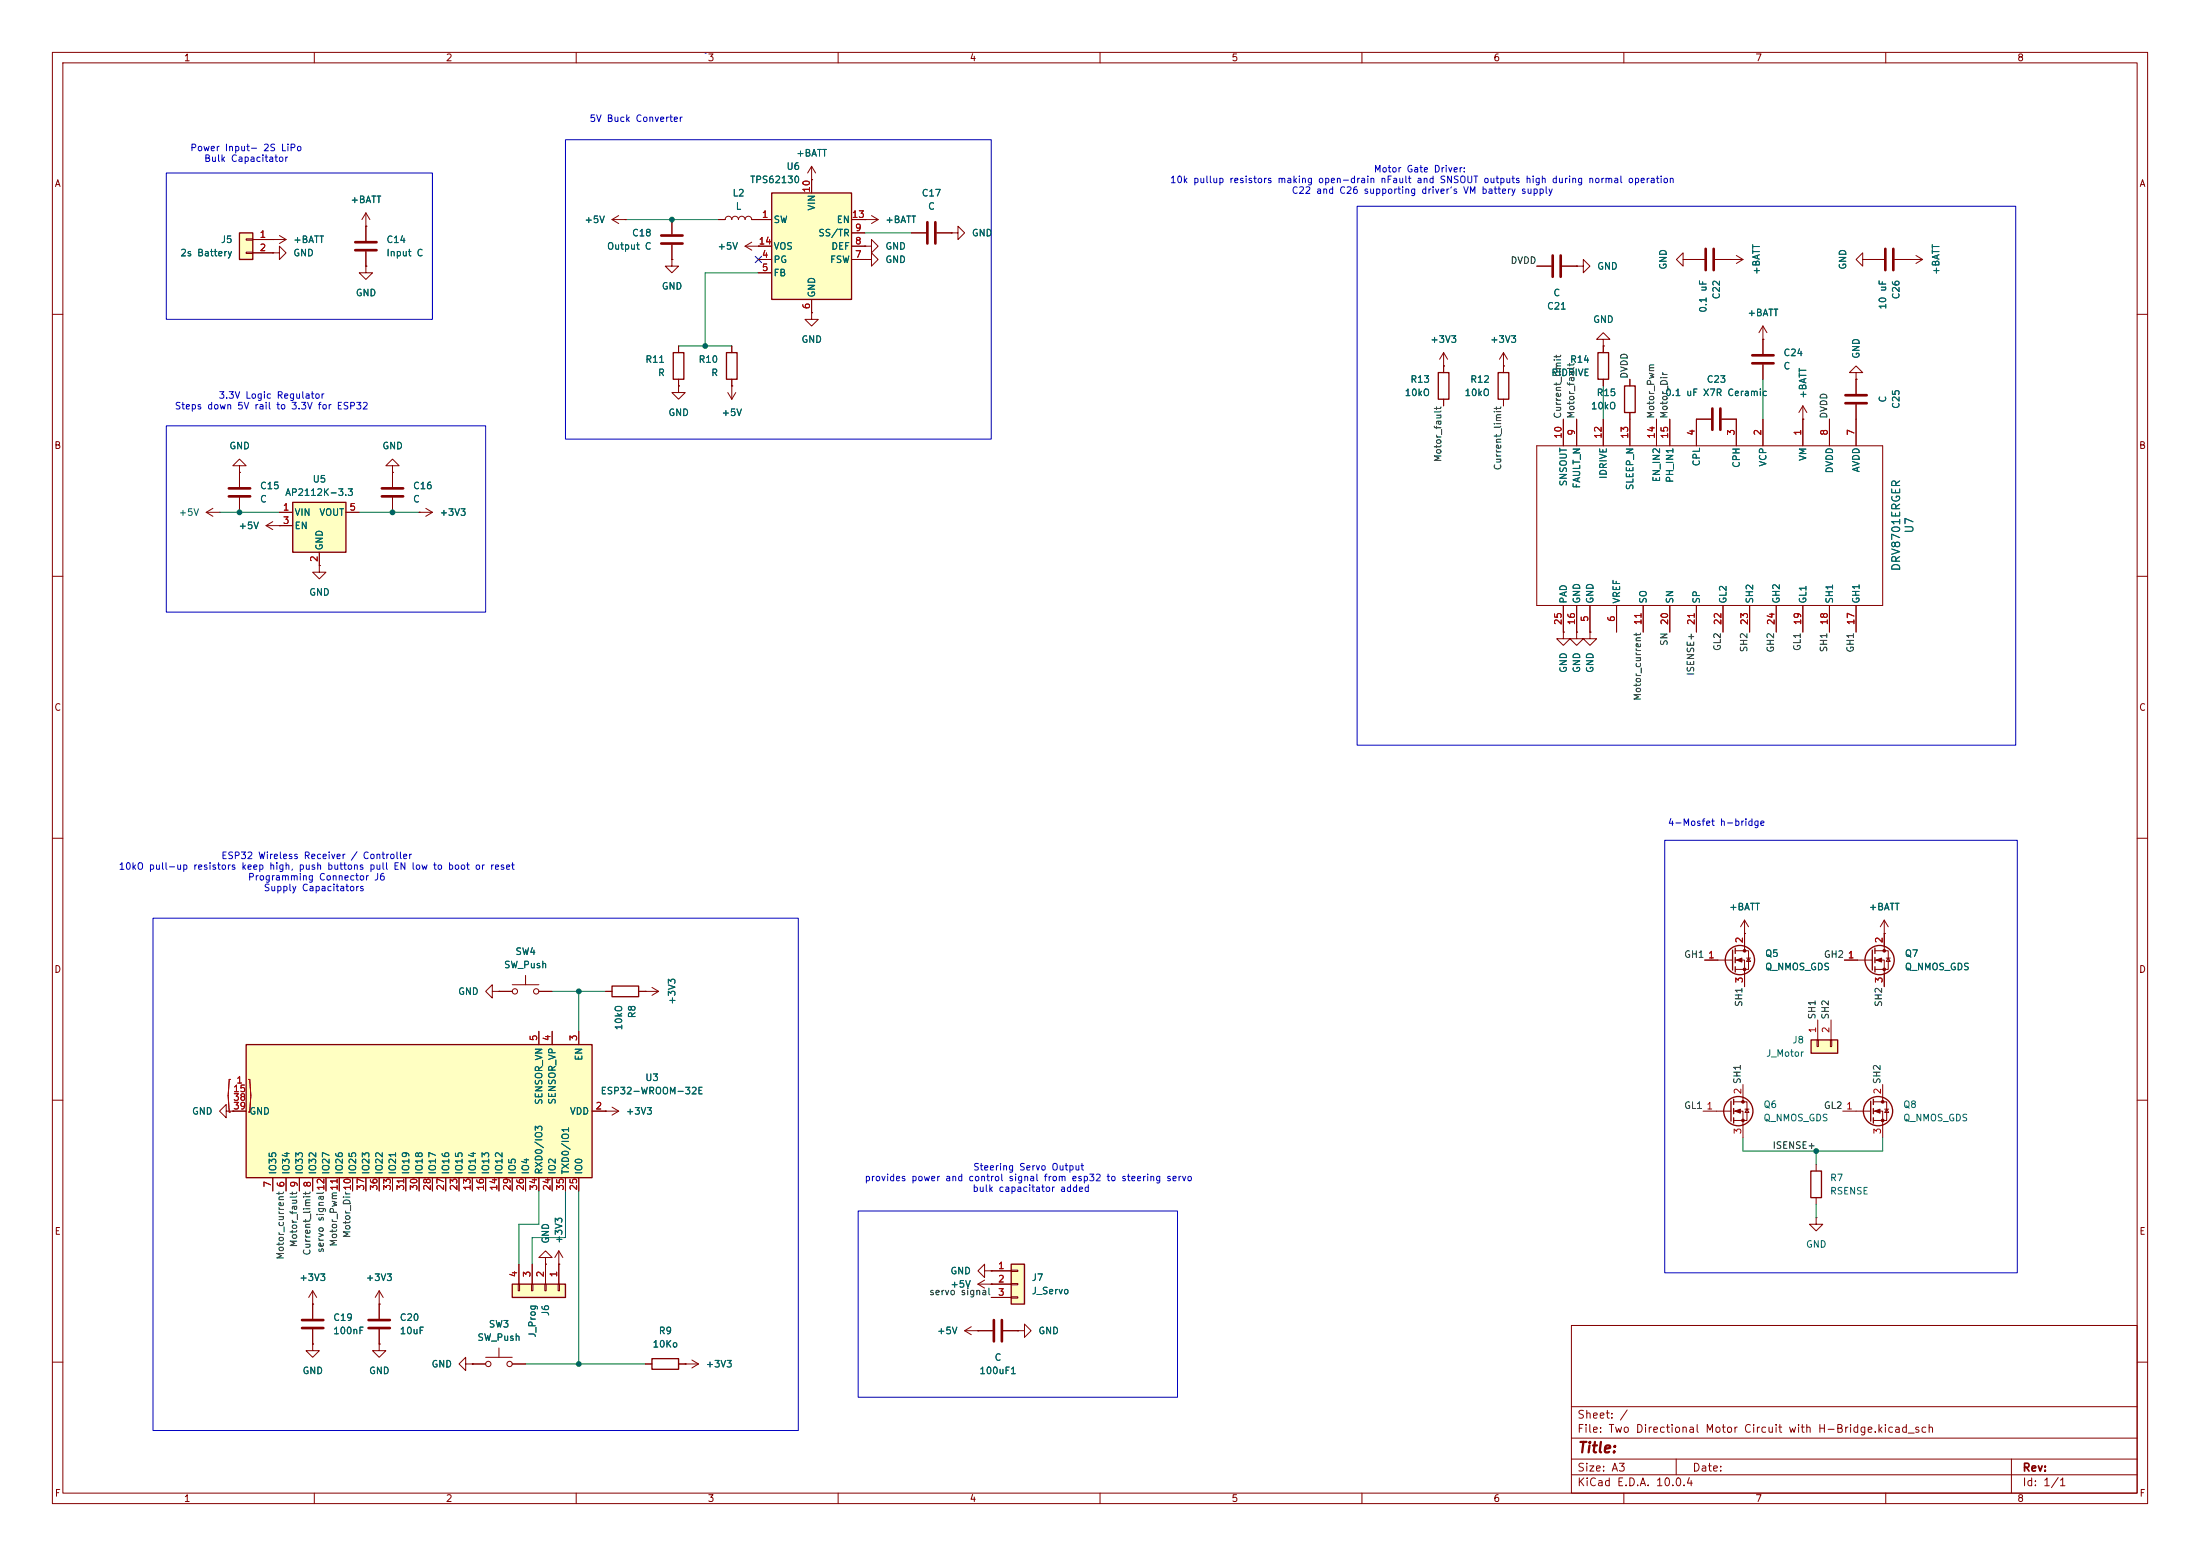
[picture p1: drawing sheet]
<svg xmlns="http://www.w3.org/2000/svg" width="420mm" height="297mm" viewBox="0 0 420 297" stroke-linecap="round" stroke-linejoin="round" font-family="sans-serif">
<g fill="none" stroke="#840000" stroke-width=".19">
<path d="M10 10h400v277h-400zM12 12h396v273h-396zM60 10v2M110 10v2M160 10v2M210 10v2M260 10v2M310 10v2M360 10v2M330.2 49.5h.1M330.2 49.5h2.5M331.5 48.8l1.2 .7"/>
<path d="M332.7 49.5l-1.2 .8M355.6 49.5v-1.2l-1.3 1.2 1.3 1.3v-1.3h1.3M356.9 49.5h.1M356.9 49.5h2.8M361.7 49.5h5.3M364.5 49.5h.1M365.8 48.8l1.2 .7M367 49.5l-1.2 .8M10 60h2M275.6 69.9v1.2M275.6 76.2v1.3M287 69.9h.1"/>
<path d="M287 67.3l.8 1.3M287 67.3l-.7 1.3M287 67.3v3.8M287 76.2v1.3M311.1 72.4v1.3M311.1 78.7v1.3M336.5 64.8h.1M336.5 62.2l-.7 1.3M336.5 62.2l.8 1.3M336.5 62.2v5.4M336.5 69.6v2.8M344.2 77.5l-.8 1.2"/>
<path d="M344.2 77.5l.7 1.2M344.2 77.5v2.5M354.3 71.1h1.3l-1.3-1.2-1.2 1.2h1.2v1.3M354.3 72.4h.1M354.3 72.4v2.8M354.3 77.2v2.8M408 60h2M344.2 80h.1M10 110h2M408 110h2M298.4 120.7v1.2h1.3l-1.3 1.3-1.2-1.3h1.2M298.4 120.7h.1"/>
<path d="M10 160h2M408 160h2M10 210h2M115.6 212.1h.1M115.6 212.1h2.5M116.8 211.3l1.3 .8M118.1 212.1l-1.3 .8M408 210h2M106.7 238.8l-.8 1.2M106.7 238.8l.7 1.2M106.7 238.8v2.5M104.1 240h1.3l-1.3-1.2-1.2 1.2h1.2v1.3"/>
<path d="M104.1 241.3h.1M106.7 241.3h.1M186.7 254h2.8M186.7 245.1l1.3 .8M186.7 245.1h2.5M188 244.3l-1.3 .8M189.2 245.1h.1M191.5 254h2.8M194.3 254h1.3v-1.3l1.2 1.3-1.2 1.3v-1.3M194.3 254h.1M300 253h108v32h-108zM10 260h2"/>
<path d="M300 278.5h108M300 274.5h108M300 268.5h108M320 278.5v3M384 278.5v6.5M408 260h2M60 285v2M110 285v2M160 285v2M210 285v2M260 285v2M300 281.5h108"/>
<path d="M310 285v2M360 285v2"/>
</g>
<path d="M274.6 71.1h2v5.1h-2zM286 71.1h2v5.1h-2zM310.1 73.7h2.1v5h-2.1z" fill="none" stroke="#840000" stroke-width=".25"/>
<path d="M359.9 47.5v4.1M361.4 47.5v4.1M334.5 67.8h4.1M334.5 69.3h4.1M352.3 77h4.1M352.3 75.4h4.1M189.7 252v4M191.3 252v4" fill="none" stroke="#840000" stroke-width=".51"/>
<path d="M193 241.3h2.6v7.6h-2.6z" fill="#ffffc2"/>
<path d="M305.1 67.3h2v5.1h-2zM124.5 259.3h5v2.1h-5zM193 241.3h2.6v7.6h-2.6z" fill="none" stroke="#840000" stroke-width=".25"/>
<g fill="none" stroke="#840000" stroke-width=".19">
<path d="M293.4 50.8h2.8M298.2 50.8h2.8M301 50.8h1.3v-1.3l1.2 1.3-1.2 1.3v-1.3M301 50.8h.1M275.6 69.9h.1M275.6 67.3l.8 1.3M275.6 67.3l-.8 1.3M275.6 67.3v2.6M306.1 64.8h1.2l-1.2-1.3-1.3 1.3h1.3v1.2M306.1 66h.1M306.1 66v1.3M306.1 72.4v1.3"/>
<path d="M45.7 88.9h1.3l-1.3-1.3-1.3 1.3h1.3v1.3M45.7 90.2h.1M293.4 85.1h66v30.5h-66zM298.4 80v5.1M301 80v5.1M306.1 80v5.1M311.1 80v5.1M316.2 80v5.1M318.8 80v5.1M323.8 80v5.1M331.5 80v5.1M336.5 80v5.1"/>
<path d="M344.2 80v5.1M349.2 80v5.1M354.3 80v5.1M298.4 115.6v5.1M301 115.6v5.1M303.5 115.6v5.1M308.6 115.6v5.1M313.7 115.6v5.1M318.8 115.6v5.1M323.8 115.6v5.1M328.9 115.6v5.1M334 115.6v5.1"/>
<path d="M339.1 115.6v5.1M344.2 115.6v5.1M349.2 115.6v5.1M354.3 115.6v5.1M132.1 259.6l1.2 .7M188 242.6v-1.3l-1.3 1.3 1.3 1.2v-1.2h1.2M189.2 242.6h.1M189.2 242.6h3.8M189.2 245.1h3.8M189.2 247.6h3.8M193 242.4h1.3v.3h-1.3zM193 245h1.3v.2h-1.3z"/>
<path d="M193 247.5h1.3v.3h-1.3zM123.2 260.3h1.3M129.5 260.3h3.8M130.8 260.3h.1M133.3 260.3l-1.2 .8"/>
</g>
<path d="M296.4 48.8v4M297.9 48.8v4" fill="none" stroke="#840000" stroke-width=".51"/>
<path d="M47 199.4h66v25.4h-66z" fill="#ffffc2"/>
<path d="M47 199.4h66v25.4h-66z" fill="none" stroke="#840000" stroke-width=".25"/>
<g fill="none" stroke="#840000" stroke-width=".19">
<path d="M69.8 50.8v1.3h1.3l-1.3 1.2-1.2-1.2h1.2M69.8 50.8h.1M128.3 41.9v2.8M128.3 46.7v2.8M321.3 49.5v-1.2l-1.3 1.2 1.3 1.3v-1.3h1.3M322.6 49.5h.1M322.6 49.5h2.8M327.4 49.5h2.8M45.7 90.2v2.8M45.7 95v2.8M323.8 80h2.8M328.7 80h2.8"/>
<path d="M301 120.7v1.2h1.3l-1.3 1.3-1.3-1.3h1.3M301 120.7h.1M303.5 120.7v1.2h1.3l-1.3 1.3-1.2-1.3h1.2M303.5 120.7h.1M94 189.2v-1.2l-1.3 1.2 1.3 1.3v-1.3h1.2M95.2 189.2h.1M95.2 189.2h2.6M97.8 188h5.1M100.3 186.2v1.8M102.9 196.9v2.5M102.9 189.2h2.5M105.4 196.9v2.5"/>
<path d="M110.5 196.9v2.5M43.2 212.1v-1.3l-1.3 1.3 1.3 1.3v-1.3h1.2M44.4 212.1h.1M44.4 212.1h2.6M113 212.1h2.6M52.1 224.8v2.5M54.6 224.8v2.5M57.1 224.8v2.5M59.7 224.8v2.5M62.2 224.8v2.5M64.8 224.8v2.5M67.3 224.8v2.5"/>
<path d="M69.8 224.8v2.5M72.4 224.8v2.5M74.9 224.8v2.5M77.5 224.8v2.5M80 224.8v2.5M82.5 224.8v2.5M85.1 224.8v2.5M87.6 224.8v2.5M90.2 224.8v2.5M92.7 224.8v2.5M95.2 224.8v2.5M97.8 224.8v2.5"/>
<path d="M100.3 224.8v2.5M102.9 224.8v2.5M105.4 224.8v2.5M107.9 224.8v2.5M110.5 224.8v2.5M72.4 248.9v2.8M72.4 253.7v2.8M92.7 259.1h5.1M95.2 257.3v1.8M88.9 260.3v-1.2l-1.3 1.2 1.3 1.3v-1.3h1.3M90.2 260.3h.1M90.2 260.3h2.5"/>
<path d="M97.8 260.3h2.5"/>
<circle cx="98.3" cy="189.2" r=".51"/>
<circle cx="102.4" cy="189.2" r=".51"/>
<circle cx="93.2" cy="260.3" r=".51"/>
<circle cx="97.3" cy="260.3" r=".51"/>
</g>
<path d="M44 206h-.2l-.2 3.1 .2 3.2h.2M47.5 206h.2l.2 3.1-.2 3.2h-.2" fill="none" stroke="#a90000" stroke-width=".19"/>
<path d="M126.2 45h4.1M126.2 46.5h4.1M325.6 47.5v4.1M327.2 47.5v4.1M326.9 78v4M328.4 78v4M43.7 93.2h4.1M43.7 94.7h4.1M70.4 252h4M70.4 253.5h4" fill="none" stroke="#840000" stroke-width=".51"/>
<path d="M45.7 44.5h2.6v5h-2.6z" fill="#ffffc2"/>
<path d="M45.7 44.5h2.6v5h-2.6z" fill="none" stroke="#840000" stroke-width=".25"/>
<g fill="none" stroke="#840000" stroke-width=".19">
<path d="M47 45.6h1.3v.2h-1.3zM47 48.1h1.3v.3h-1.3zM48.3 45.7h6.3M48.3 48.3h3.8M52.1 45.7h.1M52.1 48.3h1.2v1.2l1.3-1.2-1.3-1.3v1.3M52.1 48.3h.1M53.3 45l1.3 .7M54.6 45.7l-1.3 .8M69.8 43.2h.1M69.8 40.6l-.7 1.3M69.8 40.6l.8 1.3"/>
<path d="M69.8 40.6v5.4M69.8 48v2.8M39.4 97.8l1.2 .8M39.4 97.8h2.5M40.6 97l-1.2 .8M41.9 97.8h.1M52.1 99.6l-1.3 .7M50.8 100.3l1.3 .8M50.8 100.3h2.5M53.3 100.3h.1M61 108v1.2h1.2l-1.2 1.3-1.3-1.3h1.3M61 108h.1"/>
<path d="M59.7 248.9h.1M59.7 246.4l-.8 1.2M59.7 246.4l.8 1.2M59.7 246.4v2.5M72.4 248.9h.1M72.4 246.4l-.8 1.2M72.4 246.4l.8 1.2M72.4 246.4v2.5"/>
</g>
<path d="M67.8 46.2h4.1M67.8 47.8h4.1" fill="none" stroke="#840000" stroke-width=".51"/>
<path d="M55.9 95.9h10.1v9.5h-10.1z" fill="#ffffc2"/>
<g fill="none" stroke="#840000" stroke-width=".25">
<path d="M128.5 67.3h2.1v5.1h-2.1zM138.7 67.3h2v5.1h-2zM55.9 95.9h10.1v9.5h-10.1zM357.4 181.4v3.8M357.9 181v1M357.9 182.7v1.1M357.9 184.5v1M345.7 223.5h2v5.1h-2z"/>
<circle cx="358.8" cy="183.3" r="2.79"/>
</g>
<g fill="none" stroke="#840000" stroke-width=".19">
<path d="M116.8 41.9l1.3 .8M116.8 41.9h2.6M118.1 41.1l-1.3 .8M119.4 41.9h.1M128.3 49.5v1.3h-1.3l1.3 1.3 1.2-1.3h-1.2M128.3 49.5h.1M137.2 41.9h1.2a.64 .64 0 0 1 .7-.6 .64 .64 0 0 1 .6 .6 .64 .64 0 0 1 .6-.6 .64 .64 0 0 1 .7 .6 .64 .64 0 0 1 .6-.6 .64 .64 0 0 1 .6 .6 .64 .64 0 0 1 .7-.6 .64 .64 0 0 1 .6 .6h1.3M142.2 47l1.3 .8M142.2 47h2.6M143.5 46.2l-1.3 .8M144.8 47h.1M154.9 59.7v1.3h-1.2l1.2 1.2 1.3-1.2h-1.3"/>
<path d="M154.9 59.7h.1M165.1 47h1.3v1.3l1.2-1.3-1.2-1.3v1.3M165.1 47h.1M165.1 41.9h.1M165.1 41.9h2.5M166.4 41.1l1.2 .8M167.6 41.9l-1.2 .8M174 44.5h2.8M178.8 44.5h2.8M181.6 44.5h1.3v1.2l1.2-1.2-1.2-1.3v1.3M181.6 44.5h.1M129.5 73.7v1.2h-1.2l1.2 1.3 1.3-1.3h-1.3"/>
<path d="M129.5 73.7h.1M129.5 66v1.3M129.5 72.4v1.3M138.9 74.9l.8 1.3M139.7 73.7h.1M139.7 66v1.3M139.7 72.4v3.8M140.5 74.9l-.8 1.3M53.3 97.8h2.6M66 97.8h2.6M74.9 88.9h-1.2l1.2-1.3 1.3 1.3h-1.3v1.3M74.9 90.2h.1"/>
<path d="M74.9 90.2v2.8M74.9 95v2.8M80 97.8h.1M80 97.8h2.5M81.3 97l1.2 .8M82.5 97.8l-1.2 .8M53.3 100.3h2.6M61 105.4v2.6M359.7 178.2h.1M359.7 175.6v5.9M359.7 175.6l-.7 1.3M359.7 175.6l.8 1.3"/>
<path d="M352.1 183.3h5.3M357.9 181.5h2.6v3.5h-2.6M357.9 183.3h1.8v5M360.1 182.9h.8M360.5 182.9l.4 .6h-.8zM346.7 222.2v1.3M346.7 228.6v1.3M59.7 256.5v1.3h1.3l-1.3 1.3-1.3-1.3h1.3M59.7 256.5h.1M59.7 248.9v2.8M59.7 253.7v2.8M72.4 256.5v1.3h1.3l-1.3 1.3-1.3-1.3h1.3"/>
<path d="M72.4 256.5h.1"/>
</g>
<path d="M177 42.4v4.1M178.6 42.4v4.1M72.9 93.2h4.1M72.9 94.7h4.1M57.7 252h4M57.7 253.5h4" fill="none" stroke="#840000" stroke-width=".51"/>
<g fill="#840000" stroke="#840000" stroke-width=".19">
<path d="M358.2 183.3l1-.4v.7z"/>
<circle cx="359.7" cy="181.5" r=".25"/>
<circle cx="359.7" cy="185" r=".25"/>
</g>
<path d="M147.3 36.8h15.3v20.4h-15.3z" fill="#ffffc2"/>
<g fill="none" stroke="#840000" stroke-width=".25">
<path d="M147.3 36.8h15.3v20.4h-15.3zM330.5 210.2v3.8M331 209.8v1M331 211.6v1M331 213.4v1M357.1 210.2v3.8M357.6 209.8v1M357.6 211.6v1M357.6 213.4v1"/>
<circle cx="331.9" cy="212.1" r="2.79"/>
<circle cx="358.5" cy="212.1" r="2.79"/>
</g>
<g fill="none" stroke="#840000" stroke-width=".19">
<path d="M154.9 34.3h.1M154.9 31.8v5M154.9 31.8l.8 1.2M154.9 31.8l-.7 1.2M144.8 41.9h2.5M144.8 49.5h2.5M144.8 52.1h2.5M144.8 47h2.5M154.9 57.2v2.5M162.6 41.9h2.5M162.6 49.5h2.5M162.6 47h2.5"/>
<path d="M162.6 44.5h2.5M165.1 49.5h1.3v1.3l1.2-1.3-1.2-1.2v1.2M165.1 49.5h.1M333 178.2h.1M333 175.6l-.7 1.3M333 175.6l.8 1.3M333 175.6v2.6M325.1 212.1h5.4M331 210.3h2.5v3.6h-2.5M331 212.1h1.7v5.1M332.7 207v3.3M333.1 211.7h.8"/>
<path d="M333.5 211.7l.4 .6h-.8zM351.8 212.1h5.3M357.6 210.3h2.6v3.6h-2.6M357.6 212.1h1.8v5.1M359.4 207v3.3M359.8 211.7h.8M360.2 211.7l.4 .6h-.8zM346.7 232.4v1.3h1.3l-1.3 1.2-1.3-1.2h1.3M346.7 232.4h.1"/>
</g>
<g fill="#840000" stroke="#840000" stroke-width=".19">
<path d="M357.9 212.1l1-.4v.8z"/>
<path d="M331.2 212.1l1-.4v.8z"/>
<circle cx="359.4" cy="210.3" r=".25"/>
<circle cx="359.4" cy="213.9" r=".25"/>
<circle cx="332.7" cy="210.3" r=".25"/>
<circle cx="332.7" cy="213.9" r=".25"/>
</g>
<path d="M345.7 198.5h5.1v2.5h-5.1z" fill="#ffffc2"/>
<g fill="none" stroke="#840000" stroke-width=".25">
<path d="M330.8 181.4v3.8M331.3 181v1M331.3 182.7v1.1M331.3 184.5v1M345.7 198.5h5.1v2.5h-5.1z"/>
<circle cx="332.2" cy="183.3" r="2.79"/>
</g>
<g fill="none" stroke="#840000" stroke-width=".19">
<path d="M333 178.2v3.3M325.4 183.3h5.4M331.3 181.5h2.5v3.5h-2.5M331.3 183.3h1.7v5M333.4 182.9h.8M333.8 182.9l.4 .6h-.8zM346.9 198.5h.2v1.3h-.2zM347 194.7v3.8M349.4 198.5h.3v1.3h-.3zM349.6 194.7v3.8M184.1 254l1.3 .8M184.1 254h2.6"/>
<path d="M185.4 253.2l-1.3 .8M186.7 254h.1"/>
</g>
<g fill="#840000" stroke="#840000" stroke-width=".19">
<path d="M331.5 183.3l1-.4v.7z"/>
<circle cx="333" cy="181.5" r=".25"/>
<circle cx="333" cy="185" r=".25"/>
</g>
<path d="M97.8 245.1h10.1v2.5h-10.1z" fill="#ffffc2"/>
<path d="M116.8 188.2h5.1v2h-5.1zM97.8 245.1h10.1v2.5h-10.1z" fill="none" stroke="#840000" stroke-width=".25"/>
<g fill="none" stroke="#840000" stroke-width=".19">
<path d="M154.9 34.3h.1M154.9 34.3v2.5M48.3 45.7h3.8M48.3 48.3h3.8M52.1 45.7h.1M52.1 48.3h.1M69.8 50.8h.1M69.8 43.2h.1M69.8 43.2v2.8M69.8 48v2.8M119.4 41.9h.1M128.3 49.5h.1"/>
<path d="M128.3 41.9v2.8M128.3 46.7v2.8M137.2 41.9h1.2M143.5 41.9h3.8M144.8 47h.1M144.8 49.5h2.5M144.8 52.1h2.5M144.8 47h2.5M154.9 59.7h.1M154.9 57.2v2.5M162.6 49.5h2.5M162.6 41.9h2.5"/>
<path d="M162.6 44.5h2.5M162.6 47h2.5M165.1 41.9h.1M165.1 49.5h.1M165.1 47h.1M174 44.5h2.8M178.8 44.5h2.8M181.6 44.5h.1M293.4 50.8h2.8M298.2 50.8h2.8M301 50.8h.1M322.6 49.5h.1"/>
<path d="M322.6 49.5h2.8M327.4 49.5h2.8M330.2 49.5h.1M356.9 49.5h.1M356.9 49.5h2.8M361.7 49.5h2.8M364.5 49.5h.1M129.5 73.7h.1M129.5 66v1.3M129.5 72.4v1.3M139.7 73.7h.1M139.7 66v1.3"/>
<path d="M139.7 72.4v1.3M275.6 69.9h.1M275.6 69.9v1.2M275.6 76.2v1.3M287 69.9h.1M287 69.9v1.2M287 76.2v1.3M306.1 66h.1M306.1 66v1.3M306.1 72.4v1.3M311.1 72.4v1.3M311.1 78.7v6.4"/>
<path d="M336.5 64.8h.1M336.5 64.8v2.8M336.5 69.6v2.8M354.3 72.4h.1M354.3 72.4v2.8M354.3 77.2v7.9M45.7 90.2h.1M45.7 90.2v2.8M45.7 95v2.8M53.3 97.8h2.6M66 97.8h2.6M74.9 90.2h.1"/>
<path d="M74.9 90.2v2.8M74.9 95v2.8M80 97.8h.1M298.4 80v5.1M301 80v5.1M306.1 80v5.1M316.2 80v5.1M318.8 80v5.1M326.6 80h-2.8v5.1M328.7 80h2.8v5.1M336.5 80v5.1M344.2 80h.1"/>
<path d="M344.2 80v5.1M349.2 80v5.1M53.3 100.3h.1M53.3 100.3h2.6M61 108h.1M61 105.4v2.6M298.4 115.6v5.1M301 115.6v5.1M303.5 115.6v5.1M308.6 115.6v5.1M313.7 115.6v5.1M318.8 115.6v5.1"/>
<path d="M323.8 115.6v5.1M328.9 115.6v5.1M334 115.6v5.1M339.1 115.6v5.1M344.2 115.6v5.1M349.2 115.6v5.1M354.3 115.6v5.1M298.4 120.7h.1M301 120.7h.1M303.5 120.7h.1M333 178.2h.1M333 178.2v2.5"/>
<path d="M359.7 178.2h.1M359.7 178.2v2.5M95.2 189.2h.1M95.2 189.2h2.6M102.9 189.2h2.5M102.9 196.9v2.5M105.4 196.9v2.5M110.5 196.9v2.5M115.6 189.2h1.2M121.9 189.2h3.8M123.2 189.2h.1M124.5 188.5l1.2 .7"/>
<path d="M125.7 189.2l-1.2 .8M325.4 183.3h2.6M333 185.8v2.5M352.1 183.3h2.5M359.7 185.8v2.5M44.4 212.1h.1M44.4 212.1h2.6M113 212.1h2.6M115.6 212.1h.1M52.1 224.8v2.5M54.6 224.8v2.5M57.1 224.8v2.5"/>
<path d="M59.7 224.8v2.5M62.2 224.8v2.5M64.8 224.8v2.5M67.3 224.8v2.5M69.8 224.8v2.5M72.4 224.8v2.5M74.9 224.8v2.5M77.5 224.8v2.5M80 224.8v2.5M82.5 224.8v2.5M85.1 224.8v2.5M87.6 224.8v2.5"/>
<path d="M90.2 224.8v2.5M92.7 224.8v2.5M95.2 224.8v2.5M97.8 224.8v2.5M100.3 224.8v2.5M102.9 224.8v2.5M105.4 224.8v2.5M107.9 224.8v2.5M110.5 224.8v2.5M59.7 248.9h.1M59.7 256.5h.1M59.7 248.9v2.8"/>
<path d="M59.7 253.7v2.8M72.4 248.9h.1M72.4 256.5h.1M72.4 248.9v2.8M72.4 253.7v2.8M98.9 245.1h.3v1.3h-.3zM99.1 241.3v3.8M101.5 245.1h.2v1.3h-.2zM101.6 241.3v3.8M104 245.1h.3v1.3h-.3zM104.1 241.3h.1M104.1 241.3v3.8"/>
<path d="M106.6 245.1h.2v1.3h-.2zM106.7 241.3h.1M106.7 241.3v3.8M186.7 254h.1M186.7 254h2.8M189.2 245.1h.1M189.2 242.6h.1M189.2 242.6h3.8M189.2 245.1h3.8M189.2 247.6h3.8M191.5 254h2.8M194.3 254h.1"/>
<path d="M90.2 260.3h.1M90.2 260.3h2.5M97.8 260.3h2.5M123.2 260.3h1.3M129.5 260.3h1.3M130.8 260.3h.1"/>
</g>
<g fill="none" stroke="#009600" stroke-width=".19">
<path d="M119.4 41.9h17.8M144.8 52.1h-10.2v13.9M165.1 44.5h8.9M129.5 66h10.2M306.1 73.7v6.3M336.5 72.4v7.6M41.9 97.8h11.4M68.6 97.8h11.4M105.4 189.2h10.2M110.5 189.2v7.7M332.7 217.2v2.5h26.7v-2.5M346.7 219.7v2.5"/>
<path d="M102.9 227.3v6.4h-3.8v7.6M107.9 227.3v8.9h-6.3v5.1M110.5 227.3v33M346.7 229.9v2.5M100.3 260.3h22.9"/>
</g>
<path d="M144.2 48.9l1.2 1.2M145.4 48.9l-1.2 1.2" fill="none" stroke="#000084" stroke-width=".19"/>
<path d="M134.6 10.2h.1M31.7 33h50.8v28h-50.8zM107.9 26.7h81.3v57.1h-81.3zM259.1 39.4h125.7v102.8h-125.7zM31.7 81.3h61v35.5h-61zM29.2 175.3h123.2v97.7h-123.2zM317.8 160.4h67.3v82.5h-67.3zM163.8 231.1h61v35.6h-61z" fill="none" stroke="#0000c2" stroke-width=".19"/>
<path d="M44 206h-.2l-.2 3.1 .2 3.2h.2M47.5 206h.2l.2 3.1-.2 3.2h-.2" fill="none" stroke="#a90000" stroke-width=".19"/>
<g fill="#009600" stroke="#009600" stroke-width=".19">
<circle cx="45.7" cy="97.8" r=".46"/>
<circle cx="74.9" cy="97.8" r=".46"/>
<circle cx="346.7" cy="219.7" r=".46"/>
<circle cx="110.5" cy="260.3" r=".46"/>
<circle cx="110.5" cy="189.2" r=".46"/>
<circle cx="134.6" cy="66" r=".46"/>
<circle cx="128.3" cy="41.9" r=".46"/>
</g>
<text font-size="2" fill="#840000" x="301" y="277.8">Title:</text>
<g font-size="1.5" fill="#006464">
<text x="365.7" y="101.9" transform="rotate(-90 365.7 101.9)">U7</text>
<text x="363.1" y="109.2" transform="rotate(-90 363.1 109.2)">DRV8701ERGER</text>
</g>
<g font-size="1.5" fill="#840000">
<text x="301" y="273.8">File: Two Directional Motor Circuit with H-Bridge.kicad_sch</text>
<text x="301" y="271.1">Sheet: /</text>
<text x="301" y="281.2">Size: A3</text>
<text x="323" y="281.2">Date:</text>
<text x="386" y="281.2">Rev:</text>
<text x="301" y="284">KiCad E.D.A. 10.0.4</text>
<text x="386" y="284">Id: 1/1</text>
</g>
<g font-size="1.3" fill="#840000">
<text x="35" y="12">1</text>
<text x="85" y="12">2</text>
<text x="135" y="12">3</text>
<text x="185" y="12">4</text>
<text x="235" y="12">5</text>
<text x="285" y="12">6</text>
<text x="335" y="12">7</text>
<text x="385" y="12">8</text>
<text x="10.3" y="36">A</text>
<text x="408.3" y="36">A</text>
<text x="10.3" y="86">B</text>
<text x="408.2" y="86">B</text>
<text x="10.3" y="136">C</text>
<text x="408.2" y="136">C</text>
<text x="10.3" y="186">D</text>
<text x="408.2" y="186">D</text>
<text x="10.3" y="236">E</text>
<text x="408.3" y="236">E</text>
<text x="10.3" y="286">F</text>
<text x="35" y="287">1</text>
<text x="85" y="287">2</text>
<text x="135" y="287">3</text>
<text x="185" y="287">4</text>
<text x="235" y="287">5</text>
<text x="285" y="287">6</text>
<text x="335" y="287">7</text>
<text x="385" y="287">8</text>
<text x="408.3" y="286">F</text>
</g>
<g font-size="1.3" fill="#0000c2">
<text x="112.4" y="23.6">5V Buck Converter</text>
<text x="36.2" y="29.2">Power Input- 2S LiPo</text>
<text x="38.9" y="31.2">Bulk Capacitator</text>
<text x="223.3" y="35.3">10k pullup resistors making open-drain nFault and SNSOUT outputs high during normal operation</text>
<text x="262.2" y="33.2">Motor Gate Driver:</text>
<text x="246.5" y="37.3">C22 and C26 supporting driver's VM battery supply</text>
<text x="41.6" y="76.4">3.3V Logic Regulator</text>
<text x="33.3" y="78.5">Steps down 5V rail to 3.3V for ESP32</text>
<text x="318.3" y="157.9">4-Mosfet h-bridge</text>
<text x="22.6" y="166.3">10kO pull-up resistors keep high, push buttons pull EN low to boot or reset</text>
<text x="42.1" y="164.3">ESP32 Wireless Receiver / Controller</text>
<text x="47.2" y="168.4">Programming Connector J6</text>
<text x="50.3" y="170.4">Supply Capacitators</text>
<text x="165" y="225.8">provides power and control signal from esp32 to steering servo</text>
<text x="185.6" y="227.8">bulk capacitator added</text>
<text x="185.7" y="223.7">Steering Servo Output</text>
</g>
<g font-size="1.3" fill="#006464">
<text x="143.1" y="35.3">TPS62130</text>
<text x="150" y="32.7">U6</text>
<text x="151.9" y="30.2">+BATT</text>
<text x="66.8" y="39.1">+BATT</text>
<text x="139.7" y="37.8">L2</text>
<text x="140.4" y="40.3">L</text>
<text x="155.9" y="40.3" transform="rotate(-90 155.9 40.3)">VIN</text>
<text x="175.9" y="37.8">C17</text>
<text x="177.1" y="40.3">C</text>
<text x="42.1" y="46.7">J5</text>
<text x="55.9" y="46.7">+BATT</text>
<text x="73.7" y="46.7">C14</text>
<text x="111.5" y="42.9">+5V</text>
<text x="115.8" y="48">Output C</text>
<text x="120.6" y="45.4">C18</text>
<text x="136.9" y="48">+5V</text>
<text x="147.6" y="42.9">SW</text>
<text x="147.6" y="48">VOS</text>
<text x="156.1" y="45.4">SS/TR</text>
<text x="158.6" y="48">DEF</text>
<text x="159.6" y="42.9">EN</text>
<text x="168.9" y="48">GND</text>
<text x="168.9" y="42.9">+BATT</text>
<text x="185.4" y="45.4">GND</text>
<text x="34.3" y="49.2">2s Battery</text>
<text x="55.9" y="49.2">GND</text>
<text x="73.7" y="49.2">Input C</text>
<text x="147.6" y="50.5">PG</text>
<text x="147.6" y="53">FB</text>
<text x="158.4" y="50.5">FSW</text>
<text x="168.9" y="50.5">GND</text>
<text x="304.8" y="51.8">GND</text>
<text x="318.5" y="51.6" transform="rotate(-90 318.5 51.6)">GND</text>
<text x="336.3" y="52.6" transform="rotate(-90 336.3 52.6)">+BATT</text>
<text x="352.8" y="51.6" transform="rotate(-90 352.8 51.6)">GND</text>
<text x="370.5" y="52.6" transform="rotate(-90 370.5 52.6)">+BATT</text>
<text x="67.8" y="56.9">GND</text>
<text x="126.2" y="55.6">GND</text>
<text x="155.9" y="56.9" transform="rotate(-90 155.9 56.9)">GND</text>
<text x="295.2" y="59.4">C21</text>
<text x="296.4" y="56.9">C</text>
<text x="326.1" y="59.8" transform="rotate(-90 326.1 59.8)">0.1 uF</text>
<text x="328.6" y="57.2" transform="rotate(-90 328.6 57.2)">C22</text>
<text x="360.4" y="59.2" transform="rotate(-90 360.4 59.2)">10 uF</text>
<text x="362.9" y="57.2" transform="rotate(-90 362.9 57.2)">C26</text>
<text x="152.9" y="65.7">GND</text>
<text x="272.9" y="65.7">+3V3</text>
<text x="284.4" y="65.7">+3V3</text>
<text x="304" y="61.9">GND</text>
<text x="333.5" y="60.7">+BATT</text>
<text x="123.1" y="69.6">R11</text>
<text x="133.3" y="69.6">R10</text>
<text x="299.6" y="69.6">R14</text>
<text x="340.4" y="68.3">C24</text>
<text x="340.4" y="70.8">C</text>
<text x="355.3" y="68.6" transform="rotate(-90 355.3 68.6)">GND</text>
<text x="125.5" y="72.1">R</text>
<text x="135.7" y="72.1">R</text>
<text x="268.1" y="75.9">10kO</text>
<text x="269.1" y="73.4">R13</text>
<text x="279.5" y="75.9">10kO</text>
<text x="280.6" y="73.4">R12</text>
<text x="296.1" y="72.1">RIDRIVE</text>
<text x="304.7" y="75.9">R15</text>
<text x="317.8" y="75.9">0.1 uF X7R Ceramic</text>
<text x="325.7" y="73.4">C23</text>
<text x="345.1" y="76.2" transform="rotate(-90 345.1 76.2)">+BATT</text>
<text x="360.4" y="76.9" transform="rotate(-90 360.4 76.9)">C</text>
<text x="127.5" y="79.7">GND</text>
<text x="137.7" y="79.7">+5V</text>
<text x="303.6" y="78.4">10kO</text>
<text x="362.9" y="78.1" transform="rotate(-90 362.9 78.1)">C25</text>
<text x="43.7" y="86.1">GND</text>
<text x="72.9" y="86.1">GND</text>
<text x="324.8" y="89.1" transform="rotate(-90 324.8 89.1)">CPL</text>
<text x="332.4" y="89.4" transform="rotate(-90 332.4 89.4)">CPH</text>
<text x="337.5" y="89.2" transform="rotate(-90 337.5 89.2)">VCP</text>
<text x="345.1" y="88.1" transform="rotate(-90 345.1 88.1)">VM</text>
<text x="49.5" y="93.7">C15</text>
<text x="54.3" y="95">AP2112K-3.3</text>
<text x="59.6" y="92.4">U5</text>
<text x="78.7" y="93.7">C16</text>
<text x="299.4" y="92.9" transform="rotate(-90 299.4 92.9)">SNSOUT</text>
<text x="302" y="93.3" transform="rotate(-90 302 93.3)">FAULT_N</text>
<text x="307" y="91.5" transform="rotate(-90 307 91.5)">IDRIVE</text>
<text x="312.1" y="93.7" transform="rotate(-90 312.1 93.7)">SLEEP_N</text>
<text x="317.2" y="92.1" transform="rotate(-90 317.2 92.1)">EN_IN2</text>
<text x="319.7" y="92.3" transform="rotate(-90 319.7 92.3)">PH_IN1</text>
<text x="350.2" y="90.4" transform="rotate(-90 350.2 90.4)">DVDD</text>
<text x="355.3" y="90.3" transform="rotate(-90 355.3 90.3)">AVDD</text>
<text x="34" y="98.8">+5V</text>
<text x="45.4" y="101.3">+5V</text>
<text x="49.5" y="96.2">C</text>
<text x="56.1" y="98.8">VIN</text>
<text x="56.1" y="101.3">EN</text>
<text x="60.9" y="98.8">VOUT</text>
<text x="78.7" y="96.2">C</text>
<text x="83.8" y="98.8">+3V3</text>
<text x="61.9" y="105.2" transform="rotate(-90 61.9 105.2)">GND</text>
<text x="58.9" y="114">GND</text>
<text x="299.4" y="115.3" transform="rotate(-90 299.4 115.3)">PAD</text>
<text x="302" y="115.3" transform="rotate(-90 302 115.3)">GND</text>
<text x="304.5" y="115.3" transform="rotate(-90 304.5 115.3)">GND</text>
<text x="309.6" y="115.3" transform="rotate(-90 309.6 115.3)">VREF</text>
<text x="314.7" y="115.3" transform="rotate(-90 314.7 115.3)">SO</text>
<text x="319.7" y="115.3" transform="rotate(-90 319.7 115.3)">SN</text>
<text x="324.8" y="115.3" transform="rotate(-90 324.8 115.3)">SP</text>
<text x="329.9" y="115.3" transform="rotate(-90 329.9 115.3)">GL2</text>
<text x="335" y="115.3" transform="rotate(-90 335 115.3)">SH2</text>
<text x="340.1" y="115.3" transform="rotate(-90 340.1 115.3)">GH2</text>
<text x="345.1" y="115.3" transform="rotate(-90 345.1 115.3)">GL1</text>
<text x="350.2" y="115.3" transform="rotate(-90 350.2 115.3)">SH1</text>
<text x="355.3" y="115.3" transform="rotate(-90 355.3 115.3)">GH1</text>
<text x="299.4" y="128.5" transform="rotate(-90 299.4 128.5)">GND</text>
<text x="302" y="128.5" transform="rotate(-90 302 128.5)">GND</text>
<text x="304.5" y="128.5" transform="rotate(-90 304.5 128.5)">GND</text>
<text x="330" y="174.1">+BATT</text>
<text x="356.7" y="174.1">+BATT</text>
<text x="96.1" y="185.1">SW_Push</text>
<text x="98.3" y="182.6">SW4</text>
<text x="336.9" y="185.5">Q_NMOS_GDS</text>
<text x="336.9" y="183">Q5</text>
<text x="363.5" y="185.5">Q_NMOS_GDS</text>
<text x="363.5" y="183">Q7</text>
<text x="87.4" y="190.2">GND</text>
<text x="129.2" y="191.9" transform="rotate(-90 129.2 191.9)">+3V3</text>
<text x="119.1" y="196.8" transform="rotate(-90 119.1 196.8)">10kO</text>
<text x="121.6" y="194.5" transform="rotate(-90 121.6 194.5)">R8</text>
<text x="111.5" y="202.6" transform="rotate(-90 111.5 202.6)">EN</text>
<text x="337.1" y="202">J_Motor</text>
<text x="342.1" y="199.5">J8</text>
<text x="114.6" y="209.2">ESP32-WROOM-32E</text>
<text x="123.1" y="206.6">U3</text>
<text x="36.6" y="213.1">GND</text>
<text x="47.5" y="213.1">GND</text>
<text x="103.8" y="211" transform="rotate(-90 103.8 211)">SENSOR_VN</text>
<text x="106.4" y="210.9" transform="rotate(-90 106.4 210.9)">SENSOR_VP</text>
<text x="108.7" y="213.1">VDD</text>
<text x="119.4" y="213.1">+3V3</text>
<text x="336.6" y="214.3">Q_NMOS_GDS</text>
<text x="336.6" y="211.8">Q6</text>
<text x="363.2" y="214.3">Q_NMOS_GDS</text>
<text x="363.2" y="211.8">Q8</text>
<text x="53" y="224.3" transform="rotate(-90 53 224.3)">IO35</text>
<text x="55.6" y="224.3" transform="rotate(-90 55.6 224.3)">IO34</text>
<text x="58.1" y="224.3" transform="rotate(-90 58.1 224.3)">IO33</text>
<text x="60.7" y="224.3" transform="rotate(-90 60.7 224.3)">IO32</text>
<text x="63.2" y="224.3" transform="rotate(-90 63.2 224.3)">IO27</text>
<text x="65.7" y="224.3" transform="rotate(-90 65.7 224.3)">IO26</text>
<text x="68.3" y="224.3" transform="rotate(-90 68.3 224.3)">IO25</text>
<text x="70.8" y="224.3" transform="rotate(-90 70.8 224.3)">IO23</text>
<text x="73.4" y="224.3" transform="rotate(-90 73.4 224.3)">IO22</text>
<text x="75.9" y="224.3" transform="rotate(-90 75.9 224.3)">IO21</text>
<text x="78.4" y="224.3" transform="rotate(-90 78.4 224.3)">IO19</text>
<text x="81" y="224.3" transform="rotate(-90 81 224.3)">IO18</text>
<text x="83.5" y="224.3" transform="rotate(-90 83.5 224.3)">IO17</text>
<text x="86.1" y="224.3" transform="rotate(-90 86.1 224.3)">IO16</text>
<text x="88.6" y="224.3" transform="rotate(-90 88.6 224.3)">IO15</text>
<text x="91.1" y="224.3" transform="rotate(-90 91.1 224.3)">IO14</text>
<text x="93.7" y="224.3" transform="rotate(-90 93.7 224.3)">IO13</text>
<text x="96.2" y="224.3" transform="rotate(-90 96.2 224.3)">IO12</text>
<text x="98.8" y="224.3" transform="rotate(-90 98.8 224.3)">IO5</text>
<text x="101.3" y="224.3" transform="rotate(-90 101.3 224.3)">IO4</text>
<text x="103.8" y="224.3" transform="rotate(-90 103.8 224.3)">RXD0/IO3</text>
<text x="106.4" y="224.3" transform="rotate(-90 106.4 224.3)">IO2</text>
<text x="108.9" y="224.3" transform="rotate(-90 108.9 224.3)">TXD0/IO1</text>
<text x="111.5" y="224.3" transform="rotate(-90 111.5 224.3)">IO0</text>
<text x="349.3" y="225.8">R7</text>
<text x="349.3" y="228.3">RSENSE</text>
<text x="105.1" y="237.5" transform="rotate(-90 105.1 237.5)">GND</text>
<text x="107.7" y="237.5" transform="rotate(-90 107.7 237.5)">+3V3</text>
<text x="344.7" y="238.5">GND</text>
<text x="57" y="244.8">+3V3</text>
<text x="69.7" y="244.8">+3V3</text>
<text x="181.3" y="243.5">GND</text>
<text x="196.9" y="244.8">J7</text>
<text x="105.1" y="251.3" transform="rotate(-90 105.1 251.3)">J6</text>
<text x="181.3" y="246.1">+5V</text>
<text x="196.9" y="247.4">J_Servo</text>
<text x="63.5" y="255">100nF</text>
<text x="63.5" y="252.4">C19</text>
<text x="76.2" y="252.4">C20</text>
<text x="76.2" y="255">10uF</text>
<text x="91" y="256.2">SW_Push</text>
<text x="93.2" y="253.7">SW3</text>
<text x="102.6" y="255.4" transform="rotate(-90 102.6 255.4)">J_Prog</text>
<text x="124.5" y="257.5">10Ko</text>
<text x="125.7" y="255">R9</text>
<text x="178.8" y="255">+5V</text>
<text x="198.1" y="255">GND</text>
<text x="57.7" y="262.6">GND</text>
<text x="70.4" y="262.6">GND</text>
<text x="82.3" y="261.3">GND</text>
<text x="134.6" y="261.3">+3V3</text>
<text x="186.9" y="262.6">100uF1</text>
<text x="189.8" y="260.1">C</text>
</g>
<g font-size="1.3" fill="#a90000">
<text x="145.3" y="41.9">1</text>
<text x="154.9" y="36.9" transform="rotate(-90 154.9 36.9)">10</text>
<text x="162.5" y="41.9">13</text>
<text x="49.5" y="45.7">1</text>
<text x="144.7" y="47">14</text>
<text x="163.1" y="47">8</text>
<text x="163.1" y="44.4">9</text>
<text x="49.5" y="48.2">2</text>
<text x="145.3" y="49.5">4</text>
<text x="145.3" y="52">5</text>
<text x="163.1" y="49.5">7</text>
<text x="154.9" y="59.1" transform="rotate(-90 154.9 59.1)">6</text>
<text x="298.4" y="83.9" transform="rotate(-90 298.4 83.9)">10</text>
<text x="301" y="83.3" transform="rotate(-90 301 83.3)">9</text>
<text x="306" y="83.9" transform="rotate(-90 306 83.9)">12</text>
<text x="311.1" y="83.9" transform="rotate(-90 311.1 83.9)">13</text>
<text x="316.2" y="83.9" transform="rotate(-90 316.2 83.9)">14</text>
<text x="318.7" y="83.9" transform="rotate(-90 318.7 83.9)">15</text>
<text x="323.8" y="83.3" transform="rotate(-90 323.8 83.3)">4</text>
<text x="331.4" y="83.3" transform="rotate(-90 331.4 83.3)">3</text>
<text x="336.5" y="83.3" transform="rotate(-90 336.5 83.3)">2</text>
<text x="344.1" y="83.3" transform="rotate(-90 344.1 83.3)">1</text>
<text x="349.2" y="83.3" transform="rotate(-90 349.2 83.3)">8</text>
<text x="354.3" y="83.3" transform="rotate(-90 354.3 83.3)">7</text>
<text x="53.9" y="97.8">1</text>
<text x="53.9" y="100.3">3</text>
<text x="66.6" y="97.8">5</text>
<text x="60.9" y="107.4" transform="rotate(-90 60.9 107.4)">2</text>
<text x="298.4" y="119.4" transform="rotate(-90 298.4 119.4)">25</text>
<text x="301" y="119.4" transform="rotate(-90 301 119.4)">16</text>
<text x="303.5" y="118.8" transform="rotate(-90 303.5 118.8)">5</text>
<text x="308.6" y="118.8" transform="rotate(-90 308.6 118.8)">6</text>
<text x="313.7" y="119.4" transform="rotate(-90 313.7 119.4)">11</text>
<text x="318.7" y="119.4" transform="rotate(-90 318.7 119.4)">20</text>
<text x="323.8" y="119.4" transform="rotate(-90 323.8 119.4)">21</text>
<text x="328.9" y="119.4" transform="rotate(-90 328.9 119.4)">22</text>
<text x="334" y="119.4" transform="rotate(-90 334 119.4)">23</text>
<text x="339.1" y="119.4" transform="rotate(-90 339.1 119.4)">24</text>
<text x="344.1" y="119.4" transform="rotate(-90 344.1 119.4)">19</text>
<text x="349.2" y="119.4" transform="rotate(-90 349.2 119.4)">18</text>
<text x="354.3" y="119.4" transform="rotate(-90 354.3 119.4)">17</text>
<text x="326" y="183.2">1</text>
<text x="333" y="180.2" transform="rotate(-90 333 180.2)">2</text>
<text x="352.7" y="183.2">1</text>
<text x="359.7" y="180.2" transform="rotate(-90 359.7 180.2)">2</text>
<text x="333" y="187.8" transform="rotate(-90 333 187.8)">3</text>
<text x="359.7" y="187.8" transform="rotate(-90 359.7 187.8)">3</text>
<text x="347" y="197.3" transform="rotate(-90 347 197.3)">1</text>
<text x="349.5" y="197.3" transform="rotate(-90 349.5 197.3)">2</text>
<text x="102.8" y="198.8" transform="rotate(-90 102.8 198.8)">5</text>
<text x="105.4" y="198.8" transform="rotate(-90 105.4 198.8)">4</text>
<text x="110.5" y="198.8" transform="rotate(-90 110.5 198.8)">3</text>
<text x="44.4" y="208.8">15</text>
<text x="45" y="207.1">1</text>
<text x="332.7" y="209" transform="rotate(-90 332.7 209)">2 SH1</text>
<text x="359.4" y="209" transform="rotate(-90 359.4 209)">2 SH2</text>
<text x="44.4" y="210.4">38</text>
<text x="44.4" y="212.1">39</text>
<text x="113.6" y="212.1">2</text>
<text x="325.7" y="212.1">1</text>
<text x="352.4" y="212.1">1</text>
<text x="332.7" y="216.6" transform="rotate(-90 332.7 216.6)">3</text>
<text x="359.4" y="216.6" transform="rotate(-90 359.4 216.6)">3</text>
<text x="52" y="226.8" transform="rotate(-90 52 226.8)">7</text>
<text x="54.6" y="226.8" transform="rotate(-90 54.6 226.8)">6</text>
<text x="57.1" y="226.8" transform="rotate(-90 57.1 226.8)">9</text>
<text x="59.7" y="226.8" transform="rotate(-90 59.7 226.8)">8</text>
<text x="62.2" y="227.4" transform="rotate(-90 62.2 227.4)">12</text>
<text x="64.7" y="227.4" transform="rotate(-90 64.7 227.4)">11</text>
<text x="67.3" y="227.4" transform="rotate(-90 67.3 227.4)">10</text>
<text x="69.8" y="227.4" transform="rotate(-90 69.8 227.4)">37</text>
<text x="72.4" y="227.4" transform="rotate(-90 72.4 227.4)">36</text>
<text x="74.9" y="227.4" transform="rotate(-90 74.9 227.4)">33</text>
<text x="77.4" y="227.4" transform="rotate(-90 77.4 227.4)">31</text>
<text x="80" y="227.4" transform="rotate(-90 80 227.4)">30</text>
<text x="82.5" y="227.4" transform="rotate(-90 82.5 227.4)">28</text>
<text x="85.1" y="227.4" transform="rotate(-90 85.1 227.4)">27</text>
<text x="87.6" y="227.4" transform="rotate(-90 87.6 227.4)">23</text>
<text x="90.1" y="227.4" transform="rotate(-90 90.1 227.4)">13</text>
<text x="92.7" y="227.4" transform="rotate(-90 92.7 227.4)">16</text>
<text x="95.2" y="227.4" transform="rotate(-90 95.2 227.4)">14</text>
<text x="97.8" y="227.4" transform="rotate(-90 97.8 227.4)">29</text>
<text x="100.3" y="227.4" transform="rotate(-90 100.3 227.4)">26</text>
<text x="102.8" y="227.4" transform="rotate(-90 102.8 227.4)">34</text>
<text x="105.4" y="227.4" transform="rotate(-90 105.4 227.4)">24</text>
<text x="107.9" y="227.4" transform="rotate(-90 107.9 227.4)">35</text>
<text x="110.5" y="227.4" transform="rotate(-90 110.5 227.4)">25</text>
<text x="99" y="243.9" transform="rotate(-90 99 243.9)">4</text>
<text x="101.6" y="243.9" transform="rotate(-90 101.6 243.9)">3</text>
<text x="104.1" y="243.9" transform="rotate(-90 104.1 243.9)">2</text>
<text x="106.7" y="243.9" transform="rotate(-90 106.7 243.9)">1</text>
<text x="190.4" y="242.5">1</text>
<text x="190.4" y="245.1">2</text>
<text x="190.4" y="247.6">3</text>
</g>
<g font-size="1.3" fill="#0f0f0f">
<text x="288.3" y="50.7">DVDD</text>
<text x="311" y="72.4" transform="rotate(-90 311 72.4)">DVDD</text>
<text x="298.3" y="80" transform="rotate(-90 298.3 80)">Current_limit</text>
<text x="300.9" y="80" transform="rotate(-90 300.9 80)">Motor_fault</text>
<text x="316.1" y="80" transform="rotate(-90 316.1 80)">Motor_Pwm</text>
<text x="318.6" y="80" transform="rotate(-90 318.6 80)">Motor_Dir</text>
<text x="349.1" y="80" transform="rotate(-90 349.1 80)">DVDD</text>
<text x="275.5" y="88.3" transform="rotate(-90 275.5 88.3)">Motor_fault</text>
<text x="286.9" y="89.9" transform="rotate(-90 286.9 89.9)">Current_limit</text>
<text x="318.6" y="123.4" transform="rotate(-90 318.6 123.4)">SN</text>
<text x="328.8" y="124.4" transform="rotate(-90 328.8 124.4)">GL2</text>
<text x="333.9" y="124.6" transform="rotate(-90 333.9 124.6)">SH2</text>
<text x="339" y="124.7" transform="rotate(-90 339 124.7)">GH2</text>
<text x="344" y="124.4" transform="rotate(-90 344 124.4)">GL1</text>
<text x="349.1" y="124.6" transform="rotate(-90 349.1 124.6)">SH1</text>
<text x="354.2" y="124.7" transform="rotate(-90 354.2 124.7)">GH1</text>
<text x="323.7" y="129.1" transform="rotate(-90 323.7 129.1)">ISENSE+</text>
<text x="313.6" y="133.9" transform="rotate(-90 313.6 133.9)">Motor_current</text>
<text x="321.4" y="183.1">GH1</text>
<text x="348.1" y="183.1">GH2</text>
<text x="332.9" y="192.3" transform="rotate(-90 332.9 192.3)">SH1</text>
<text x="346.9" y="194.7" transform="rotate(-90 346.9 194.7)">SH1</text>
<text x="349.4" y="194.7" transform="rotate(-90 349.4 194.7)">SH2</text>
<text x="359.6" y="192.3" transform="rotate(-90 359.6 192.3)">SH2</text>
<text x="321.4" y="212">GL1</text>
<text x="348.1" y="212">GL2</text>
<text x="338.3" y="219.6">ISENSE+</text>
<text x="57" y="238.2" transform="rotate(-90 57 238.2)">Motor_fault 9</text>
<text x="59.6" y="239.7" transform="rotate(-90 59.6 239.7)">Current_limit 8</text>
<text x="62.1" y="239.3" transform="rotate(-90 62.1 239.3)">servo signal12</text>
<text x="64.6" y="238.1" transform="rotate(-90 64.6 238.1)">Motor_Pwm11</text>
<text x="67.2" y="236.4" transform="rotate(-90 67.2 236.4)">Motor_Dir10</text>
<text x="54.5" y="240.5" transform="rotate(-90 54.5 240.5)">Motor_current 6</text>
<text x="177.3" y="247.5">servo signal</text>
</g>
</svg>
